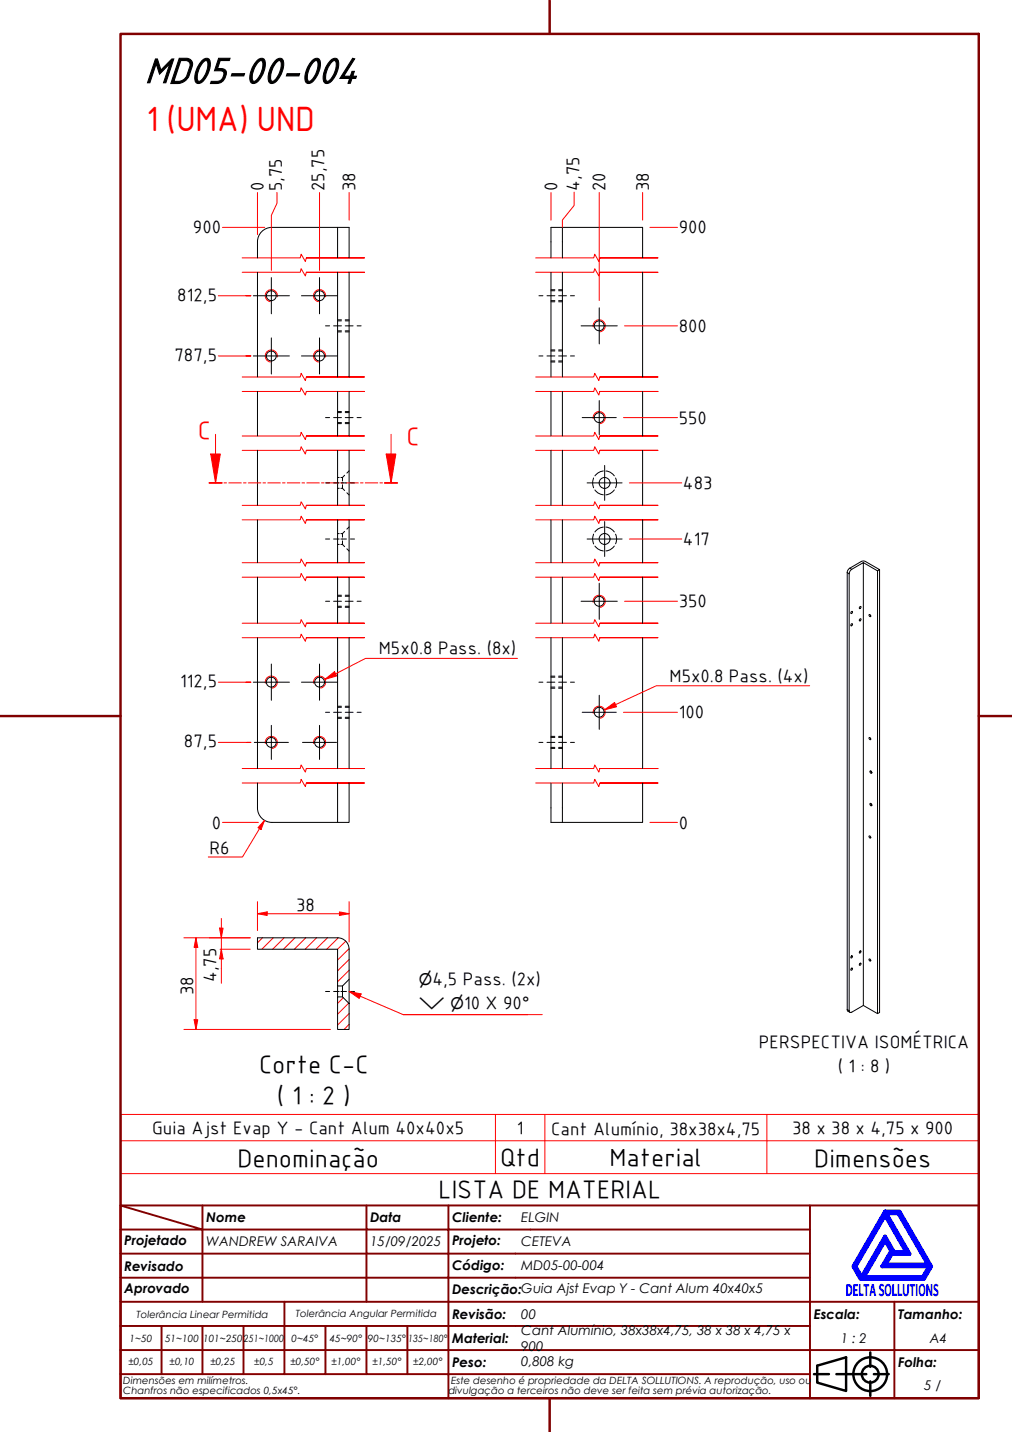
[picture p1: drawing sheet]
<svg xmlns="http://www.w3.org/2000/svg" width="210mm" height="297mm" viewBox="0 0 210 297" stroke-linecap="round" stroke-linejoin="round" font-family="sans-serif">
<!-- layer: Hatch (ABNT) -->
<g fill="none" stroke="#f00" stroke-width=".21">
<path d="M54.4 194.5l-1 1.1M56.7 194.5l-2.4 2.4M58.9 194.5l-2.3 2.4M61.2 194.5l-2.4 2.4M63.4 194.5l-2.4 2.4M65.7 194.5l-2.4 2.4M67.9 194.5l-2.4 2.4M70.1 194.5l-2.3 2.4M71.7 195.2l-1.7 1.7M72.4 196.8l-2.4 2.3M72.4 199l-2.4 2.4M71.2 207l-1.2 1.1"/>
<path d="M72.3 208.1l-2.3 2.3M72.4 201.3l-2.4 2.3M72.4 212.5l-1 1M72.4 210.2l-2.4 2.4"/>
</g>
<!-- layer: Hidden (ABNT) -->
<g fill="none" stroke="#000" stroke-width=".21">
<path d="M70 66.6h.8M70 68.6h.8M70 66.3h.8M70 68.8h.8M71.6 66.6h.8M71.6 68.6h.8M71.6 66.3h.8M71.6 68.8h.8M114.3 60.3h.8M114.3 62.4h.8M114.3 72.8h.8M114.3 74.9h.8"/>
<path d="M114.3 60.1h.8M114.3 62.6h.8M114.3 72.6h.8M114.3 75.1h.8M115.9 60.3h.7M115.9 62.4h.7M115.9 72.8h.7M115.9 74.9h.7M115.9 60.1h.7M115.9 62.6h.7M115.9 72.6h.7M115.9 75.1h.7"/>
<path d="M70 99h.4M70 85.6h.8M70 87.7h.8M70 85.4h.8M70 87.9h.8M70.7 99h.3M71 99v.8M71.5 98.6l-.5 .4M71.6 85.6h.8M71.6 87.7h.8M71.6 85.4h.8M71.6 87.9h.8"/>
<path d="M72.4 97.7l-.5 .4M123.1 99.2a2.53 2.53 0 0 0 0 2M125.1 97.7a2.46 2.46 0 0 0-1.7 1M125.7 97.7a2.25 2.25 0 0 1 1.7 1M127.7 99.2a2.33 2.33 0 0 1 0 2M70 110.7h.4M70 112.9h.4M70 101.3h.4M70.7 110.7h.3M70.7 112.9h.3M70.7 101.3h.3M71 112.9l.5 .5"/>
<path d="M71 101.3l.5 .5M71 100.5v.8M71 110.7v.7M71 112.2v.7M71.5 110.2l-.5 .5M71.9 113.8l.5 .5M71.9 102.2l.5 .5M72.4 109.3l-.5 .5M123.1 110.8a2.53 2.53 0 0 0 0 2M123.4 113.3a2.46 2.46 0 0 0 1.7 1M123.4 101.6a2.29 2.29 0 0 0 1.7 1M125.1 109.3a2.29 2.29 0 0 0-1.7 1"/>
<path d="M125.7 109.3a2.37 2.37 0 0 1 1.7 1M127.4 113.3a2.25 2.25 0 0 1-1.7 1M127.4 101.6a2.37 2.37 0 0 1-1.7 1M127.7 110.8a2.29 2.29 0 0 1 0 2M70 123.7h.8M70 125.8h.8M70 123.5h.8M70 126h.8M71.6 123.7h.8M71.6 125.8h.8M71.6 123.5h.8M71.6 126h.8"/>
<path d="M70 146.7h.8M70 148.8h.8M70 146.5h.8M70 149h.8M71.6 146.7h.8M71.6 148.8h.8M71.6 146.5h.8M71.6 149h.8M114.3 155h.8M114.3 153h.8M114.3 142.5h.8M114.3 140.5h.8"/>
<path d="M114.3 155.2h.8M114.3 152.7h.8M114.3 142.8h.8M114.3 140.3h.8M115.9 155h.7M115.9 153h.7M115.9 142.5h.7M115.9 140.5h.7M115.9 155.2h.7M115.9 152.7h.7M115.9 142.8h.7M115.9 140.3h.7"/>
</g>
<!-- layer: Linha Corte (ABNT) -->
<g fill="none" stroke="#f00" stroke-width=".21">
<path d="M50.2 56.5h12.1l.2-.8 .8 1.5 .2-.7h12.1h-12.1M50.2 53.5h12.1l.2-.8 .8 1.5 .2-.7h12.1h-12.1M111.1 56.5h12l.3-.8 .8 1.5 .2-.7h12.1h-12.1M111.1 53.5h12l.3-.8 .8 1.5 .2-.7h12.1h-12.1M50.2 78.2h12.1l.2-.8 .8 1.5 .2-.7h12.1h-12.1M111.1 78.2h12l.3-.8 .8 1.5 .2-.7h12.1h-12.1M50.2 81.2h12.1l.2-.8 .8 1.5 .2-.7h12.1h-12.1M50.2 93.4h12.1l.2-.7 .8 1.5 .2-.8h12.1h-12.1M50.2 90.4h12.1l.2-.7 .8 1.5 .2-.8h12.1h-12.1M81.1 94.2v6M111.1 81.2h12l.3-.8 .8 1.5 .2-.7h12.1h-12.1M111.1 93.4h12l.3-.7 .8 1.5 .2-.8h12.1h-12.1"/>
<path d="M111.1 90.4h12l.3-.7 .8 1.5 .2-.8h12.1h-12.1M43.4 100.2h2.6M46.5 100.2h.5M47.5 100.2h2.6M50.2 107.8h12.1l.2-.7 .8 1.5 .2-.8h12.1h-12.1M50.2 104.8h12.1l.2-.7 .8 1.5 .2-.8h12.1h-12.1M50.2 119.7h12.1l.2-.7 .8 1.5 .2-.8h12.1h-12.1M50.2 116.7h12.1l.2-.7 .8 1.5 .2-.8h12.1h-12.1M50.5 100.2h.5M51.5 100.2h2.6M54.5 100.2h.6M55.5 100.2h2.6"/>
<path d="M58.6 100.2h.5M59.6 100.2h2.6M62.6 100.2h.6M63.6 100.2h2.6M66.7 100.2h.5M67.7 100.2h2.6M70.7 100.2h.6M71.7 100.2h2.6M74.8 100.2h.5M75.8 100.2h2.6M78.8 100.2h.6M79.8 100.2h2.6"/>
<path d="M111.1 107.8h12l.3-.7 .8 1.5 .2-.8h12.1h-12.1M111.1 104.8h12l.3-.7 .8 1.5 .2-.8h12.1h-12.1M111.1 119.7h12l.3-.7 .8 1.5 .2-.8h12.1h-12.1M111.1 116.7h12l.3-.7 .8 1.5 .2-.8h12.1h-12.1M50.2 132.3h12.1l.2-.8 .8 1.5 .2-.7h12.1h-12.1M50.2 129.3h12.1l.2-.8 .8 1.5 .2-.7h12.1h-12.1M111.1 132.3h12l.3-.8 .8 1.5 .2-.7h12.1h-12.1M111.1 129.3h12l.3-.8 .8 1.5 .2-.7h12.1h-12.1M50.2 159.4h12.1l.2-.7 .8 1.5 .2-.8h12.1h-12.1M111.1 159.4h12l.3-.7 .8 1.5 .2-.8h12.1h-12.1M50.2 162.4h12.1l.2-.7 .8 1.5 .2-.8h12.1h-12.1M111.1 162.4h12l.3-.7 .8 1.5 .2-.8h12.1h-12.1"/>
</g>
<!-- layer: Visible (ABNT) -->
<g fill="none" stroke="#000" stroke-width=".21">
<path d="M53.4 50.2a2.99 2.99 0 0 1 3-3h16v6.3M53.4 50.2v3.3M53.4 56.5v21.7M70 47.2v6.3M70 56.5v21.7M72.4 56.5v21.7M114.3 53.5v-6.3h19v6.3M114.3 56.5v21.7M116.6 47.2v6.3M116.6 56.5v21.7M133.3 56.5v21.7M53.4 81.2v9.2"/>
<path d="M53.4 93.4v11.4M70 81.2v9.2M70 93.4v11.4M72.4 81.2v9.2M72.4 93.4v11.4M114.3 81.2v9.2M114.3 93.4v11.4M116.6 81.2v9.2M116.6 93.4v11.4M133.3 81.2v9.2M133.3 93.4v11.4M53.4 107.8v8.9"/>
<path d="M53.4 119.7v9.6M70 107.8v8.9M70 119.7v9.6M72.4 107.8v8.9M72.4 119.7v9.6M114.3 107.8v8.9M114.3 119.7v9.6M116.6 107.8v8.9M116.6 119.7v9.6M133.3 107.8v8.9M133.3 119.7v9.6M175.7 118.8l.4 .2"/>
<path d="M175.7 118.8v90.6M176.1 119v90.6M176.3 117.9l-.4 .3-.2 .6M176.3 117.9l.4 .2M176.7 118.1l2.4-1.4v91.9l-2.5 1.4h-.3l-.2-.4M176.7 118.1l-.4 .5-.2 .4M179.1 116.7l2.9 1.7 .4-.2-2.9-1.7-.4-.1-.5 .1-2.3 1.4M182 118.4v91.9M182.4 118.2v91.8l-.4 .3-2.9-1.7M53.4 132.3v27.1M70 132.3v27.1M72.4 132.3v27.1"/>
<path d="M114.3 132.3v27.1M116.6 132.3v27.1M133.3 132.3v27.1M176.5 126.9l.2-.1a.2 .2 0 0 1 .1 .3 .2 .2 0 0 1-.3 0zM176.5 129.5l.2-.1a.2 .2 0 0 1 .1 .3 .2 .2 0 0 1-.3 0zM178.3 125.9l.2-.1a.19 .19 0 0 1 0 .3 .19 .19 0 0 1-.3 0zM178.4 128.4l.1-.1a.2 .2 0 0 1 0 .3 .2 .2 0 0 1-.3 .1zM180.2 127.5a.21 .21 0 0 1 .4 .1 .21 .21 0 0 1-.2 .3zM180.3 153a.22 .22 0 0 1 .3 .1 .22 .22 0 0 1-.2 .3zM180.5 159.9a.24 .24 0 0 1 .3 .2 .24 .24 0 0 1-.2 .3zM180.6 159.9l.2 .4M180.7 160l.1 .2"/>
<path d="M53.4 162.4v5.2a2.99 2.99 0 0 0 3 3h13.6M70 162.4v8.2h2.4v-8.2M114.3 162.4v8.2h2.3M116.6 162.4v8.2M133.3 162.4v8.2h-16.7M180.3 173.4a.22 .22 0 0 1 .3 .1 .22 .22 0 0 1-.2 .3zM180.5 166.7a.24 .24 0 0 1 .3 .1 .24 .24 0 0 1-.2 .3zM180.6 166.7l.2 .3M180.7 166.7l.1 .3M70 194.5h-16.6v2.4h16.6v7.6h1l1.4-1.4v-6.2a2.38 2.38 0 0 0-2.4-2.4M176.6 198.3h.1a.22 .22 0 0 1 .1 .3 .22 .22 0 0 1-.3 0zM178.3 199.9l.2-.1a.22 .22 0 0 1 0 .3 .22 .22 0 0 1-.3 0z"/>
<path d="M178.3 197.3l.2-.1a.22 .22 0 0 1 0 .4 .22 .22 0 0 1-.3 0zM180.3 198.9a.22 .22 0 0 1 .3 .2 .22 .22 0 0 1-.2 .2zM70 206.8h1l1.4 1.4v5.3h-2.4zM70 204.5v2.3M71 204.5v2.3M72.4 203.1v5.1M175.7 209.4l.1 .3 .5 .3M175.7 209.4l.4 .2M176.6 200.9l.1-.1a.22 .22 0 0 1 .1 .3 .22 .22 0 0 1-.3 .1z"/>
<circle cx="56.3" cy="73.8" r="1.03"/>
<circle cx="56.3" cy="61.3" r="1.03"/>
<circle cx="66.3" cy="73.8" r="1.03"/>
<circle cx="66.3" cy="61.3" r="1.03"/>
<circle cx="124.3" cy="67.6" r="1.03"/>
<circle cx="124.3" cy="86.6" r="1.03"/>
<circle cx="125.4" cy="100.2" r="1.13"/>
<circle cx="125.4" cy="111.8" r="1.13"/>
<circle cx="124.3" cy="124.7" r="1.03"/>
<circle cx="56.3" cy="141.5" r="1.03"/>
<circle cx="56.3" cy="154" r="1.03"/>
<circle cx="66.3" cy="154" r="1.03"/>
<circle cx="66.3" cy="141.5" r="1.03"/>
<circle cx="124.3" cy="147.7" r="1.03"/>
</g>
<!-- layer: Visible Narrow (ABNT) -->
<path d="M57.5 61.6a1.26 1.26 0 0 0-1-1.5 1.26 1.26 0 0 0-1.5 1 1.26 1.26 0 0 0 1.1 1.5M57.5 74.1a1.26 1.26 0 0 0-1-1.5 1.26 1.26 0 0 0-1.5 1 1.26 1.26 0 0 0 1.1 1.5M67.5 74.1a1.26 1.26 0 0 0-1-1.5 1.26 1.26 0 0 0-1.5 1 1.26 1.26 0 0 0 1.1 1.5M67.5 61.6a1.26 1.26 0 0 0-1-1.5 1.26 1.26 0 0 0-1.5 1 1.26 1.26 0 0 0 1.1 1.5M123 67.8a1.26 1.26 0 0 1 1.1-1.5 1.26 1.26 0 0 1 1.4 1.1 1.26 1.26 0 0 1-1 1.4M123 86.9a1.26 1.26 0 0 1 1.1-1.5 1.26 1.26 0 0 1 1.4 1 1.26 1.26 0 0 1-1 1.5M123 125a1.26 1.26 0 0 1 1.1-1.5 1.26 1.26 0 0 1 1.4 1 1.26 1.26 0 0 1-1 1.5M55 154.2a1.26 1.26 0 0 1 1.1-1.4 1.26 1.26 0 0 1 1.4 1 1.26 1.26 0 0 1-1 1.4M55 141.7a1.26 1.26 0 0 1 1.1-1.4 1.26 1.26 0 0 1 1.4 1 1.26 1.26 0 0 1-1 1.4M65 154.2a1.26 1.26 0 0 1 1.1-1.4 1.26 1.26 0 0 1 1.4 1 1.26 1.26 0 0 1-1 1.4M65 141.7a1.26 1.26 0 0 1 1.1-1.4 1.26 1.26 0 0 1 1.4 1 1.26 1.26 0 0 1-1 1.4M123 148a1.26 1.26 0 0 1 1.1-1.5 1.26 1.26 0 0 1 1.4 1 1.26 1.26 0 0 1-1 1.5" fill="none" stroke="#f00" stroke-width=".21"/>
<path d="M25.1 236.6h177.9v-5.4h-177.9v12.2M102.8 231.2v12.2M113 231.2v12.2M159.1 231.2v12.2M203 236.6v6.8h-177.9M25.1 243.4v6.6h177.9v-6.6" fill="none" stroke="#f00" stroke-width=".21"/>
<!-- layer: Linha Corte (ABNT) -->
<path d="M43.4 100.2h2.6M79.8 100.2h2.6" fill="none" stroke="#f00" stroke-width=".36"/>
<path d="M80.1 94.2h2l-1 6z" fill="#f00"/>
<path d="M44.7 94.2v6M80.1 94.2h2l-1 6zM81.1 90.1v4.1" fill="none" stroke="#f00" stroke-width=".21"/>
<path d="M43.7 94.2h2l-1 6z" fill="#f00"/>
<path d="M43.7 94.2h2l-1 6zM44.7 90.1v4.1" fill="none" stroke="#f00" stroke-width=".21"/>
<!-- layer: Borda A3/A4 (ABNT) -->
<path d="M25 7h178v283h-178zM114 0v7M0 148.5h25M203 148.5h7M114 290v7" fill="none" stroke="#800000" stroke-width=".51"/>
<path d="M183.6 257.3l1.2 2.2-1.8 3.2h9.7l-1.3 2.2h-12.2zM183.6 252.1l4.4 7.6h-2.6l-1.8-3.2-4.9 8.4-1.3-2.2zM183.6 251.3h3l6.5 11.4-1.5 2.6h-13.1l-1.5-2.6zM183.8 251.7h2.5l6.2 10.6h-8.8l1.3-2.2h3.7zM185 259.7h.2l-.1 .2z" fill="none" stroke="#00f" stroke-width=".8"/>
<!-- layer: 0 -->
<path d="M178.5 265.3h13.1" fill="none" stroke="#000" stroke-width=".21"/>
<g fill="none" stroke="#800000" stroke-width=".4">
<path d="M25 250l17 5h-17M25 250h178v40h-178zM42 255h34v5h17M42 255v15M42 250v5M76 250v5h17v5M93 250v5h75M168 250v20h-143M25 260h51v10M25 275h17M33.5 275v10M50.5 275h-8.5v10"/>
<path d="M59 270v15h-8.5M67.5 275v10h-8.5M76 275v10h8.5M84.5 275v10M93 275h-42.5v10M93 260v5h-68M93 275v10h75M93 260h75M93 275h75M168 265h-75v10M185.5 270v10h17.5M203 270h-35v10h17.5v10"/>
<path d="M25 285h25.5M25 280h143v10M67.5 285h8.5M84.5 285h8.5v5"/>
</g>
<g fill="none" stroke="#000" stroke-width=".51">
<path d="M168.8 285h3.1M169.5 283.3l6-1.8v7l-6-1.7zM173.5 285h6.2M180.5 280.5v3M180.5 286.5v3M181.3 285h3"/>
<circle cx="180.5" cy="285" r="3.5"/>
<circle cx="180.5" cy="285" r="1.75"/>
</g>
<!-- layer: Marca de centro (ISO) -->
<g fill="none" stroke="#000" stroke-width=".21">
<path d="M56.3 57.6v7.5M66.3 57.6v7.5M52.5 61.3h7.5M52.5 73.8h7.5M56.3 70.1v7.5M62.5 61.3h7.5M62.5 73.8h7.5M66.3 70.1v7.5M120.5 67.6h7.5M124.3 63.8v7.5M120.8 86.6h7M124.3 83.1v7.1"/>
<path d="M125.4 96.5v7.3M121.8 111.8h7.2M121.8 100.2h7.2M125.4 108.2v7.2M56.3 137.7v7.6M66.3 137.7v7.6M120.5 124.7h7.5M124.3 121v7.5M52.5 141.5h7.5M52.7 154h7.1M56.3 150.5v7M62.5 141.5h7.5"/>
<path d="M62.7 154h7.1M66.3 150.5v7M120.8 147.8h7M124.3 144.2v7.1"/>
</g>
<path d="M53.4 39.9v8.8M57.4 39.9v2.3l-1.1 2.5v11.4M66.3 39.9v16.2M72.4 39.9v5.8M46.1 47.2h8.8M45.3 73.8h6.7h-1M45.3 61.3h6.7h-1M45.3 154h6.7h-.8M45.3 141.5h6.7h-1M46.1 170.6h7.5" fill="none" stroke="#f00" stroke-width=".21"/>
<path d="M69.6 139.8l-2.2 1.1" fill="none" stroke="#f00" stroke-width=".21"/>
<path d="M67.4 140.9l2-1.6 .4 .9z" fill="#f00"/>
<path d="M107.3 136.6h-31.5l-6.2 3.2M67.4 140.9l2-1.6 .4 .9zM127.7 146.2l-2.3 1" fill="none" stroke="#f00" stroke-width=".21"/>
<path d="M125.4 147.2l2.1-1.5 .4 .9z" fill="#f00"/>
<path d="M125.4 147.2l2.1-1.5 .4 .9zM167.9 142.2h-31.8l-8.4 4M72.4 205.7l2.3 .9" fill="none" stroke="#f00" stroke-width=".21"/>
<!-- layer: Linha de centro (ISO) -->
<g fill="none" stroke="#000" stroke-width=".21">
<path d="M67.5 67.6h.9M69.2 67.6h1.6M71.6 67.6h1.6M74.1 67.6h.8M111.8 61.3h.8M111.8 73.8h.8M113.5 61.3h1.6M113.5 73.8h1.6M115.9 61.3h1.6M115.9 73.8h1.6M118.3 61.3h.8M118.3 73.8h.8"/>
<path d="M67.5 86.6h.9M69.2 86.6h1.6M71.6 86.6h1.6M74.1 86.6h.8M67.5 111.8h.9M67.5 100.2h.9M69.2 111.8h1.2M69.2 100.2h1.2M70.7 111.8h1.2M70.7 100.2h1.2M72.7 111.8h.8M72.7 100.2h.8"/>
<path d="M67.5 124.7h.9M69.2 124.7h1.6M71.6 124.7h1.6M74.1 124.7h.8M67.5 147.8h.9M69.2 147.8h1.6M71.6 147.8h1.6M74.1 147.8h.8M111.8 141.5h.8M111.8 154h.8M113.5 141.5h1.6M113.5 154h1.6"/>
<path d="M115.9 141.5h1.6M115.9 154h1.6M118.3 141.5h.8M118.3 154h.8M67.5 205.7h.9M69.2 205.7h1.2M70.7 205.7h1.2M72.7 205.7h.8"/>
</g>
<path d="M72.4 205.7l2.5 .5-.4 .9z" fill="#f00"/>
<path d="M72.4 205.7l2.5 .5-.4 .9zM74.7 206.6l8.9 3.9h25.9M83.6 210.5h28.9" fill="none" stroke="#f00" stroke-width=".21"/>
<path d="M114.3 39.9v5.8M124.3 39.9v22.4M133.3 39.9v5.8M134.8 47.2h5.7M129.5 67.6h11M129.3 86.6h11.2M130.5 111.8h10.9M130.5 100.2h10.9M129.5 124.7h11M129.3 147.8h11.2M54.9 170.2l-1.1 1.7M134.8 170.6h5.7" fill="none" stroke="#f00" stroke-width=".21"/>
<path d="M54.9 170.2l-.8 1.9-.6-.4z" fill="#f00"/>
<path d="M53.8 171.9l-3.5 5.9h-7.1M54.9 170.2l-.8 1.9-.6-.4zM53.4 189.5h2" fill="none" stroke="#f00" stroke-width=".21"/>
<path d="M53.4 189.5l2-.3v.7z" fill="#f00"/>
<path d="M53.4 189.5l2-.3v.7zM70.4 189.5h2" fill="none" stroke="#f00" stroke-width=".21"/>
<path d="M70.4 189.2l2 .3-2 .4z" fill="#f00"/>
<path d="M40.6 194.5v2M53.4 187v6M55.4 189.5h15M70.4 189.2l2 .3-2 .4zM72.4 187v8.4" fill="none" stroke="#f00" stroke-width=".21"/>
<path d="M40.6 194.5l.4 2h-.7z" fill="#f00"/>
<path d="M40.6 194.5l.4 2h-.7zM40.6 211.5v2" fill="none" stroke="#f00" stroke-width=".21"/>
<path d="M40.3 211.5h.7l-.4 2z" fill="#f00"/>
<path d="M38.1 194.5h13.8M40.6 196.5v15M45.9 196.9v2M38.1 213.5h30.4M40.3 211.5h.7l-.4 2z" fill="none" stroke="#f00" stroke-width=".21"/>
<path d="M45.9 196.9l.4 2h-.8z" fill="#f00"/>
<path d="M45.9 196.9l.4 2h-.8zM45.9 192.5v2" fill="none" stroke="#f00" stroke-width=".21"/>
<path d="M45.5 192.5h.8l-.4 2z" fill="#f00"/>
<path d="M119.1 39.8v2.8l-2.5 3v1.6M43.4 194.5h8.5M45.5 192.5h.8l-.4 2zM45.7 196.9h6.2M45.9 190.5v2M45.9 194.5v2.4M45.9 198.9v5" fill="none" stroke="#f00" stroke-width=".21"/>
<text font-size="81.9" fill="#fff" x="188.7" y="289">.</text>
<text font-size="8.1" x="30" y="17.2">MD05-00-004</text>
<text font-size="7" fill="#f00" x="30.4" y="27.1">1 (UMA) UND</text>
<g font-size="5.4" fill="#f00">
<text x="41" y="91.1">C</text>
<text x="84.3" y="92.3">C</text>
</g>
<g font-size="5.4">
<text x="53.7" y="222.6">Corte C-C</text>
<text x="57.4" y="229.1">( 1 : 2 )</text>
<text x="49.2" y="242">Denominação</text>
<text x="103.8" y="241.8">Qtd</text>
<text x="126.4" y="241.8">Material</text>
<text x="168.9" y="242">Dimensões</text>
<text x="90.9" y="248.5">LISTA DE MATERIAL</text>
</g>
<g font-size="3.9">
<text x="54.7" y="39.7" transform="rotate(-90 54.7 39.7)">0</text>
<text x="58.4" y="39.7" transform="rotate(-90 58.4 39.7)">5,75</text>
<text x="67.3" y="39.7" transform="rotate(-90 67.3 39.7)">25,75</text>
<text x="73.7" y="39.7" transform="rotate(-90 73.7 39.7)">38</text>
<text x="115.5" y="39.7" transform="rotate(-90 115.5 39.7)">0</text>
<text x="120.1" y="39.6" transform="rotate(-90 120.1 39.6)">4,75</text>
<text x="125.5" y="39.7" transform="rotate(-90 125.5 39.7)">20</text>
<text x="134.6" y="39.7" transform="rotate(-90 134.6 39.7)">38</text>
<text x="40" y="48.4">900</text>
<text x="140.8" y="48.4">900</text>
<text x="36.8" y="62.3">812,5</text>
<text x="140.8" y="68.9">800</text>
<text x="36.2" y="74.8">787,5</text>
<text x="140.8" y="87.9">550</text>
<text x="141.6" y="101.4">483</text>
<text x="141.6" y="113.1">417</text>
<text x="140.8" y="126">350</text>
<text x="78.5" y="135.7">M5x0.8 Pass. (8x)</text>
<text x="37.3" y="142.5">112,5</text>
<text x="138.9" y="141.4">M5x0.8 Pass. (4x)</text>
<text x="140.8" y="149">100</text>
<text x="38.2" y="155">87,5</text>
<text x="43.9" y="171.9">0</text>
<text x="140.8" y="171.9">0</text>
<text x="43.5" y="177.2">R6</text>
<text x="61.4" y="189">38</text>
<text x="44.8" y="203.7" transform="rotate(-90 44.8 203.7)">4,75</text>
<text x="40.1" y="206.5" transform="rotate(-90 40.1 206.5)">38</text>
<text x="89.7" y="204.3">4,5 Pass. (2x)</text>
<text x="96.2" y="209.3">10 X 90°</text>
<text x="157.4" y="217.4">PERSPECTIVA ISOMÉTRICA</text>
<text x="173.8" y="222.4">( 1 : 8 )</text>
<text x="31.6" y="235.2">Guia Ajst Evap Y - Cant Alum 40x40x5</text>
<text x="107.2" y="235.2">1</text>
<text x="114.3" y="235.3">Cant Alumínio, 38x38x4,75</text>
<text x="164.3" y="235.2">38 x 38 x 4,75 x 900</text>
</g>
<text font-size="3.9" fill="#00f" x="175.4" y="268.8">DELTASOLLUTIONS</text>
<g font-size="3.3">
<text x="86.9" y="204.3">⌀</text>
<text x="86.9" y="209.3">⌵ ⌀</text>
</g>
<g font-size="2.8">
<text x="42.8" y="253.5">Nome</text>
<text x="76.8" y="253.5">Data</text>
<text x="93.8" y="253.6">Cliente:</text>
<text x="108.1" y="253.5">ELGIN</text>
<text x="25.8" y="263.6">Revisado</text>
<text x="25.8" y="258.3">Projetado</text>
<text x="42.8" y="258.5">WANDREW SARAIVA</text>
<text x="76.8" y="258.4">15/09/2025</text>
<text x="93.8" y="263.4">Código:</text>
<text x="93.8" y="258.3">Projeto:</text>
<text x="108.1" y="263.5">MD05-00-004</text>
<text x="108.1" y="258.5">CETEVA</text>
<text x="25.8" y="268.3">Aprovado</text>
<text x="93.8" y="268.3">Descrição:Guia Ajst Evap Y - Cant Alum 40x40x5</text>
<text x="93.8" y="273.6">Revisão:</text>
<text x="108.1" y="273.5">00</text>
<text x="168.8" y="273.5">Escala:</text>
<text x="186.3" y="273.5">Tamanho:</text>
<text x="93.8" y="278.6">Material:</text>
<text x="108.1" y="276.9">Cant Alumínio, 38x38x4,75, 38 x 38 x 4,75 x</text>
<text x="108.1" y="280.3">900</text>
<text x="174.4" y="278.5">1 : 2</text>
<text x="192.8" y="278.6">A4</text>
<text x="93.8" y="283.5">Peso:</text>
<text x="108.1" y="283.3">0,808 kg</text>
<text x="186.3" y="283.5">Folha:</text>
<text x="191.7" y="288.4">5 / 6</text>
</g>
<g font-size="2.1">
<text x="28.3" y="273.3">Tolerância Linear Permitida</text>
<text x="61.4" y="273.1">Tolerância Angular Permitida</text>
<text x="26.9" y="278.3">1~50</text>
<text x="34.2" y="278.3">51~100</text>
<text x="42.1" y="278.3">101~250</text>
<text x="50.5" y="278.3">251~1000</text>
<text x="60.5" y="278.3">0~45°</text>
<text x="68.4" y="278.3">45~90°</text>
<text x="76.3" y="278.3">90~135°</text>
<text x="84.7" y="278.3">135~180°</text>
<text x="25.6" y="287.1">Dimensões em milímetros.</text>
<text x="26.6" y="283.2">±0,05</text>
<text x="35.2" y="283.2">±0,10</text>
<text x="43.6" y="283.2">±0,25</text>
<text x="52.7" y="283.2">±0,5</text>
<text x="60.2" y="283.2">±0,50°</text>
<text x="68.7" y="283.2">±1,00°</text>
<text x="77.2" y="283.2">±1,50°</text>
<text x="85.7" y="283.2">±2,00°</text>
<text x="93.6" y="287.1">Este desenho é propriedade da DELTA SOLLUTIONS. A reprodução, uso ou</text>
<text x="25.6" y="289.2">Chanfros não especificados 0,5x45°.</text>
<text x="93" y="289.2">divulgação a terceiros não deve ser feita sem prévia autorização.</text>
</g>
</svg>
